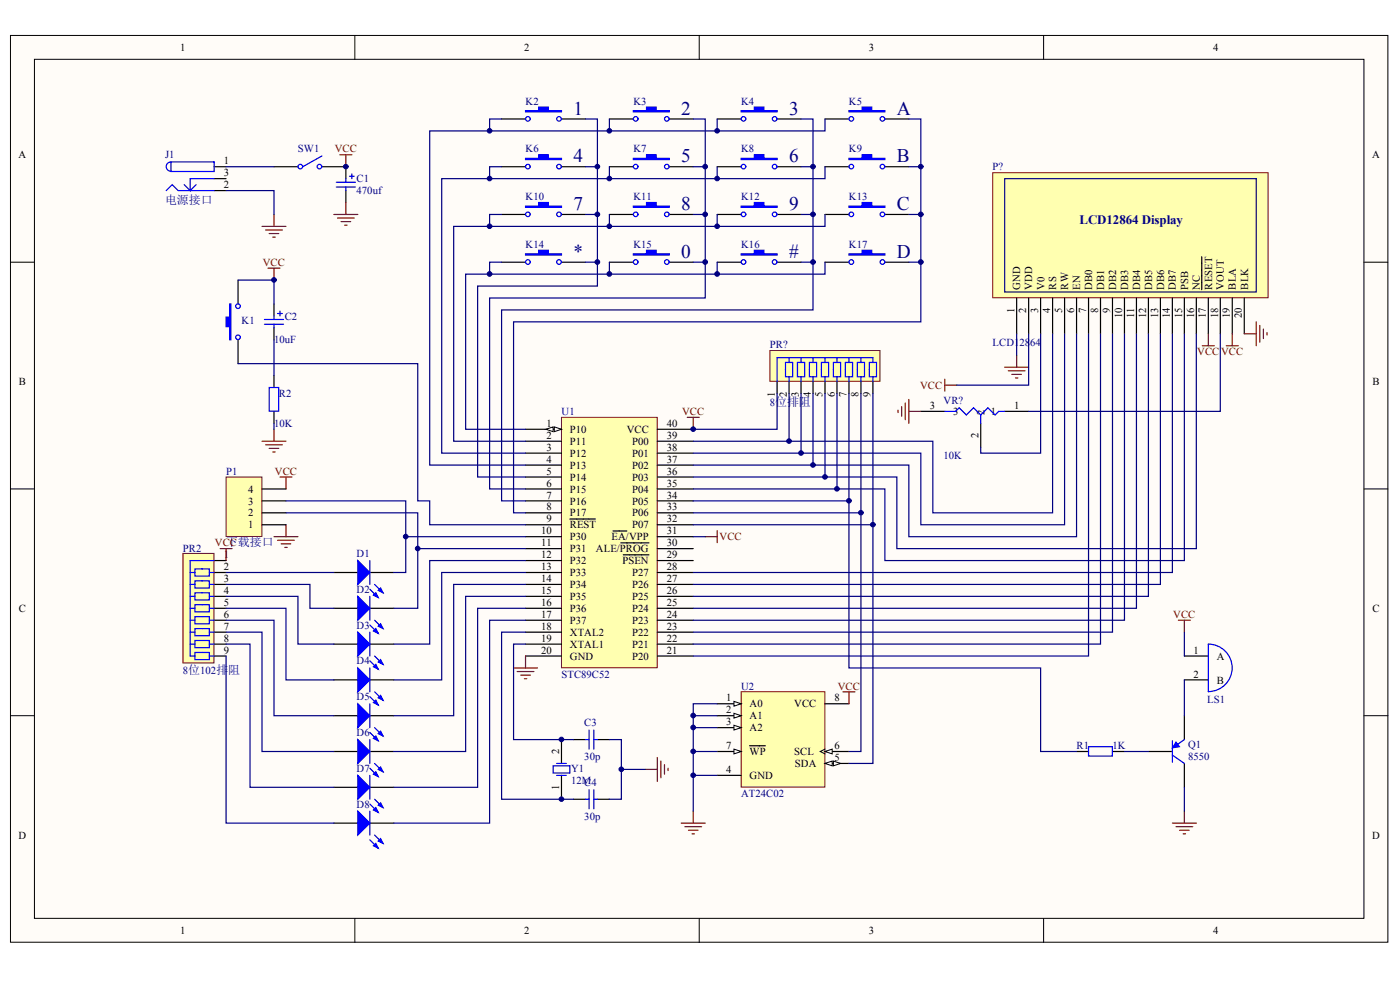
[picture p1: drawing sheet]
<svg xmlns="http://www.w3.org/2000/svg" width="288mm" height="202mm" viewBox="0 0 288 202" stroke-linecap="round" stroke-linejoin="round" font-family="sans-serif">
<g fill="#fffcf8" stroke="#000" stroke-width=".21">
<path d="M2.2 7.3h283.2v186.3h-283.2z"/>
<path d="M7.1 12.2h273.3v176.5h-273.3z"/>
</g>
<path d="M73 7.3v4.9M143.8 7.3v4.9M214.6 7.3v4.9M2.2 53.9h4.9M280.5 53.9h4.9M2.2 100.4h4.9M280.5 100.4h4.9M2.2 147h4.9M280.5 147h4.9M73 188.7v4.9M143.8 188.7v4.9M214.6 188.7v4.9" fill="none" stroke="#000" stroke-width=".21"/>
<path d="M115.5 85.7h19.6v51.5h-19.6z" fill="#ffffb0" stroke="#800000" stroke-width=".21"/>
<path d="M108.1 88.2h7.4" fill="none" stroke="#000" stroke-width=".25"/>
<g fill="#fffcf8" stroke="#000" stroke-width=".21">
<path d="M114 87.7l1.5 .5-1.5 .5z"/>
<path d="M112.2 88.2l1.5-.5v1z"/>
</g>
<g fill="none" stroke="#000" stroke-width=".25">
<path d="M44 34.3h2.5M44 39.2h2.5M44 36.7h2.5M56.3 34.3h5M66.2 34.3h4.9M48.9 57.5v4.9M48.9 69.8v4.9M56.3 62.4v2.5M56.3 67.3v2.5M56.3 77.2v2.4M56.3 84.5v2.5M108.1 90.6h7.4"/>
<path d="M108.1 93.1h7.4M108.1 95.5h7.4M108.1 98h7.4M135.2 90.6h7.3M135.2 93.1h7.3M135.2 95.5h7.3M135.2 98h7.3M135.2 88.2h7.3M108.1 100.4h7.4M108.1 102.9h7.4M108.1 105.3h7.4M108.1 107.8h7.4"/>
<path d="M108.1 110.3h7.4M108.1 112.7h7.4M108.1 115.2h7.4M108.1 117.6h7.4M117.2 106.6h5.2M126 109.1h2.9M127.6 111.5h5.8M128.2 114h5.2M135.2 100.4h7.3M135.2 102.9h7.3M135.2 105.3h7.3M135.2 107.8h7.3"/>
<path d="M135.2 110.3h7.3M135.2 112.7h7.3M135.2 115.2h7.3M135.2 117.6h7.3M108.1 120.1h7.4M108.1 122.5h7.4M108.1 125h7.4M108.1 127.4h7.4M108.1 129.9h7.4M108.1 132.3h7.4M108.1 134.8h7.4M135.2 120.1h7.3"/>
<path d="M135.2 122.5h7.3M135.2 125h7.3M135.2 127.4h7.3M135.2 129.9h7.3M135.2 132.3h7.3M135.2 134.8h7.3M115.5 151.9v4.9M115.5 159.3v4.9M117.9 151.9h2.5M122.8 151.9h2.5M117.9 164.2h2.5M122.8 164.2h2.5"/>
</g>
<g fill="none" stroke="#800000" stroke-width=".25">
<path d="M69.9 31.8h2.4M71.1 31.8v2.5M53.9 46.5h4.9M54.6 47.2h3.5M55.1 55.1h2.5M55.4 48h1.9M56.1 48.7h.5M56.3 44.1v2.4M56.3 55.1v2.4M53.9 90.6h4.9M54.6 91.4h3.5M55.4 92.1h1.9"/>
<path d="M56.1 92.8h.5M56.3 88.2v2.4M57.6 98h2.4M58.8 98v2.4M56.3 110.3h5M57.1 111h3.4M57.8 111.7h2M58.6 112.5h.4M58.8 107.8v2.5M145 110.3h2.5M147.5 109v2.5M105.6 137.2h4.9"/>
<path d="M106.3 138h3.5M107.1 138.7h1.9M107.8 139.4h.5M108.1 134.8v2.4M132.7 158.1h2.5M135.2 155.6v4.9M135.9 156.3v3.5M136.6 157.1v1.9M137.4 157.8v.5"/>
</g>
<path d="M47.2 62.4h.3v7.4h-.3v-2.7h-.7v-2h.7z" fill-rule="evenodd" fill="#00f" stroke="#00f" stroke-width=".25"/>
<g fill="none" stroke="#00f" stroke-width=".25">
<path d="M34.2 39.2l1.2-1.3 1.2 1.3h7.4M35.2 33.3h8.8v1.9h-8.8zM35.2 33.3a.96 .96 0 0 0-1 .9 .96 .96 0 0 0 1 1M40.3 37.9l-1.2 1.3M44 36.7h-4.9v2.5l-1.2-1.3M66.2 32l-4 2.3M54.4 65.6h3.9M54.4 66.6h3.9M55.4 79.6h1.9v4.9h-1.9zM56.3 64.9v.7M56.3 66.6v.7M57.1 64.4h1"/>
<path d="M57.6 63.9v1M113.7 157.3h3.5v1.5h-3.5zM114.5 156.8h1.9M114.5 159.3h1.9M120.4 151.9h.7M121.1 150v3.9M122.1 150v3.9M122.1 151.9h.7M120.4 164.2h.7M121.1 162.2v3.9M122.1 162.2v3.9M122.1 164.2h.7"/>
<circle cx="61.8" cy="34.2" r=".47"/>
<circle cx="65.7" cy="34.2" r=".47"/>
<circle cx="48.9" cy="62.9" r=".48"/>
<circle cx="48.9" cy="69.3" r=".47"/>
</g>
<path d="M46.5 98h7.4v12.2h-7.4z" fill="#ffffb0" stroke="#800000" stroke-width=".21"/>
<g fill="none" stroke="#000" stroke-width=".25">
<path d="M71.1 34.3v2.4M71.1 39.2v2.4M103.1 34.3h5M103.1 24.4h5M115.5 34.3h4.9M115.5 24.4h4.9M125.3 34.3h4.9M125.3 24.4h4.9M137.6 34.3h4.9M137.6 24.4h4.9M147.5 34.3h4.9M147.5 24.4h4.9"/>
<path d="M159.8 34.3h4.9M159.8 24.4h4.9M169.6 34.3h5M169.6 24.4h5M182 34.3h4.9M182 24.4h4.9M103.1 53.9h5M103.1 44.1h5M115.5 53.9h4.9M115.5 44.1h4.9M125.3 53.9h4.9M125.3 44.1h4.9"/>
<path d="M137.6 53.9h4.9M137.6 44.1h4.9M147.5 53.9h4.9M147.5 44.1h4.9M159.8 53.9h4.9M159.8 44.1h4.9M169.6 53.9h5M169.6 44.1h5M182 53.9h4.9M182 44.1h4.9M53.9 107.8h4.9M53.9 105.3h4.9"/>
<path d="M53.9 102.9h4.9M53.9 100.4h4.9M68.7 117.6h4.9M76 117.6h5M68.7 139.7h4.9M68.7 125h4.9M68.7 132.3h4.9M76 139.7h5M76 125h5M76 132.3h5M243.5 134.8h5M243.5 139.7h5"/>
<path d="M68.7 154.4h4.9M68.7 147h4.9M76 154.4h5M76 147h5M221.4 154.4h2.4M228.7 154.4h2.5M236.1 154.4h5M243.5 147v4.9M243.5 156.8v4.9M68.7 161.7h4.9M68.7 169.1h4.9M76 161.7h5"/>
<path d="M76 169.1h5"/>
</g>
<g fill="none" stroke="#00f" stroke-width=".25">
<path d="M69.1 37.4h4M69.1 38.4h4M71.1 36.7v.7M71.1 38.4v.8M71.9 36.2h.9M72.3 35.7v1M76 115.2v4.9M76 121l1.8 1.8M76 122.5v4.9M76 129.9v4.9M76 137.2v4.9M76 128.4l1.8 1.7"/>
<path d="M76 135.7l1.8 1.8M77 120.1l1.8 1.7M77 127.4l1.8 1.7M77 134.8l1.8 1.7M76 144.6v4.9M76 151.9v4.9M76 159.3v4.9M76 143.1l1.8 1.7M76 150.5l1.8 1.7M76 157.8l1.8 1.7M77 142.1l1.8 1.7M77 149.5l1.8 1.7"/>
<path d="M77 156.8l1.8 1.7M223.8 153.4h4.9v1.9h-4.9zM241.1 152.2v4.4M241.1 155.1l2.4 1.7M243.5 151.9l-1.7 1.3M248.5 142.1a4.9 4.9 0 0 0 4.9-4.9 4.9 4.9 0 0 0-4.9-4.9v9.8M76 166.6v4.9M76 165.2l1.8 1.7M76 172.5l1.8 1.7M77 164.2l1.8 1.7M77 171.5l1.8 1.8"/>
<circle cx="108.5" cy="24.4" r=".47"/>
<circle cx="108.5" cy="34.2" r=".47"/>
<circle cx="115" cy="34.2" r=".47"/>
<circle cx="115" cy="24.4" r=".47"/>
<circle cx="130.7" cy="34.2" r=".47"/>
<circle cx="130.7" cy="24.4" r=".47"/>
<circle cx="137.1" cy="24.4" r=".47"/>
<circle cx="137.1" cy="34.2" r=".47"/>
<circle cx="152.9" cy="34.2" r=".47"/>
<circle cx="152.9" cy="24.4" r=".47"/>
<circle cx="159.3" cy="34.2" r=".47"/>
<circle cx="159.3" cy="24.4" r=".47"/>
<circle cx="175" cy="24.4" r=".47"/>
<circle cx="175" cy="34.2" r=".47"/>
<circle cx="181.5" cy="24.4" r=".47"/>
<circle cx="181.5" cy="34.2" r=".47"/>
<circle cx="108.5" cy="53.8" r=".48"/>
<circle cx="108.5" cy="44" r=".47"/>
<circle cx="114.9" cy="53.8" r=".48"/>
<circle cx="115" cy="44" r=".47"/>
<circle cx="130.7" cy="53.8" r=".48"/>
<circle cx="130.7" cy="44" r=".47"/>
<circle cx="137.1" cy="53.8" r=".48"/>
<circle cx="137.1" cy="44" r=".47"/>
<circle cx="152.9" cy="53.8" r=".48"/>
<circle cx="152.9" cy="44" r=".47"/>
<circle cx="159.3" cy="53.8" r=".48"/>
<circle cx="159.3" cy="44" r=".47"/>
<circle cx="175" cy="53.8" r=".48"/>
<circle cx="175" cy="44" r=".47"/>
<circle cx="181.4" cy="53.8" r=".48"/>
<circle cx="181.5" cy="44" r=".47"/>
</g>
<g fill="none" stroke="#800000" stroke-width=".25">
<path d="M68.7 44.1h4.9M69.4 44.8h3.4M70.1 45.5h2M70.9 46.3h.5M71.1 41.6v2.5M194.3 77.9v2.4M194.3 79.1h2.4M206.6 75.4h4.9M207.3 76.2h3.5M208.1 76.9h1.9M208.8 77.6h.5M209 73v2.4"/>
<path d="M141.3 85.7h2.5M142.5 85.7v2.5M242.3 127.4h2.5M243.5 127.4v2.5M241.1 169.1h4.9M241.8 169.8h3.5M242.5 170.6h2M243.3 171.3h.5M243.5 166.6v2.5"/>
</g>
<path d="M241.8 152.4l.7 1-1.4 .2z" fill="#00f" stroke="#00f" stroke-width=".21"/>
<g fill="#00f" stroke="#00f" stroke-width=".25">
<path d="M73.6 115.2l2.4 2.4-2.4 2.5z"/>
<path d="M77.8 121.3l.5-.5 .5 1z"/>
<path d="M76.8 122.3l.5-.5 .5 1z"/>
<path d="M73.6 122.5l2.4 2.5-2.4 2.4z"/>
<path d="M77.8 128.6l.5-.5 .5 1z"/>
<path d="M76.8 129.6l.5-.5 .5 1z"/>
<path d="M73.6 129.9l2.4 2.4-2.4 2.5z"/>
<path d="M77.8 136l.5-.5 .5 1z"/>
<path d="M76.8 137l.5-.5 .5 1z"/>
<path d="M73.6 137.2l2.4 2.5-2.4 2.4z"/>
<path d="M77.8 143.3l.5-.4 .5 .9z"/>
<path d="M76.8 144.3l.5-.5 .5 1z"/>
<path d="M73.6 144.6l2.4 2.4-2.4 2.5z"/>
<path d="M77.8 150.7l.5-.5 .5 1z"/>
<path d="M76.8 151.7l.5-.5 .5 1z"/>
<path d="M73.6 151.9l2.4 2.5-2.4 2.4z"/>
<path d="M77.8 158.1l.5-.5 .5 .9z"/>
<path d="M76.8 159l.5-.5 .5 1z"/>
<path d="M73.6 159.3l2.4 2.4-2.4 2.5z"/>
<path d="M77.8 165.4l.5-.5 .5 1z"/>
<path d="M76.8 166.4l.5-.5 .5 1z"/>
<path d="M73.6 166.6l2.4 2.5-2.4 2.4z"/>
<path d="M77.8 172.8l.5-.5 .5 1z"/>
<path d="M76.8 173.8l.5-.5 .5 .9z"/>
<path d="M108.1 52.1h2.7v-.7h1.9v.7h2.8v.3h-7.4z" fill-rule="evenodd"/>
<path d="M108.1 42.3h2.7v-.7h1.9v.7h2.8v.3h-7.4z" fill-rule="evenodd"/>
<path d="M108.1 32.5h2.7v-.7h1.9v.7h2.8v.3h-7.4z" fill-rule="evenodd"/>
<path d="M108.1 22.7h2.7v-.7h1.9v.7h2.8v.3h-7.4z" fill-rule="evenodd"/>
<path d="M130.2 52.1h2.7v-.7h2v.7h2.7v.3h-7.4z" fill-rule="evenodd"/>
<path d="M130.2 42.3h2.7v-.7h2v.7h2.7v.3h-7.4z" fill-rule="evenodd"/>
<path d="M130.2 32.5h2.7v-.7h2v.7h2.7v.3h-7.4z" fill-rule="evenodd"/>
<path d="M130.2 22.7h2.7v-.7h2v.7h2.7v.3h-7.4z" fill-rule="evenodd"/>
<path d="M152.4 52.1h2.7v-.7h2v.7h2.7v.3h-7.4z" fill-rule="evenodd"/>
<path d="M152.4 42.3h2.7v-.7h2v.7h2.7v.3h-7.4z" fill-rule="evenodd"/>
<path d="M152.4 32.5h2.7v-.7h2v.7h2.7v.3h-7.4z" fill-rule="evenodd"/>
<path d="M152.4 22.7h2.7v-.7h2v.7h2.7v.3h-7.4z" fill-rule="evenodd"/>
<path d="M174.6 52.1h2.7v-.7h1.9v.7h2.8v.3h-7.4z" fill-rule="evenodd"/>
<path d="M174.6 42.3h2.7v-.7h1.9v.7h2.8v.3h-7.4z" fill-rule="evenodd"/>
<path d="M174.6 32.5h2.7v-.7h1.9v.7h2.8v.3h-7.4z" fill-rule="evenodd"/>
<path d="M174.6 22.7h2.7v-.7h1.9v.7h2.8v.3h-7.4z" fill-rule="evenodd"/>
</g>
<path d="M152.4 142.1h17.2v19.6h-17.2z" fill="#ffffb0" stroke="#800000" stroke-width=".21"/>
<path d="M147.5 144.6h4.9" fill="none" stroke="#000" stroke-width=".25"/>
<path d="M150.9 144.1l1.5 .5-1.5 .5z" fill="#fffcf8" stroke="#000" stroke-width=".21"/>
<path d="M147.5 147h4.9" fill="none" stroke="#000" stroke-width=".25"/>
<path d="M150.9 146.5l1.5 .5-1.5 .5z" fill="#fffcf8" stroke="#000" stroke-width=".21"/>
<path d="M147.5 149.5h4.9" fill="none" stroke="#000" stroke-width=".25"/>
<path d="M150.9 149l1.5 .5-1.5 .5z" fill="#fffcf8" stroke="#000" stroke-width=".21"/>
<path d="M147.5 159.3h4.9M169.6 156.8h5" fill="none" stroke="#000" stroke-width=".25"/>
<g fill="#fffcf8" stroke="#000" stroke-width=".21">
<path d="M169.6 156.8l1.5-.5v1z"/>
<path d="M171.4 156.3l1.4 .5-1.4 .5z"/>
</g>
<path d="M169.6 154.4h5" fill="none" stroke="#000" stroke-width=".25"/>
<path d="M169.6 153.9l-.9 .5 .9 .5" fill="none" stroke="#000" stroke-width=".21"/>
<path d="M169.6 154.4l1.5-.5v1z" fill="#fffcf8" stroke="#000" stroke-width=".21"/>
<path d="M147.5 154.4h4.9" fill="none" stroke="#000" stroke-width=".25"/>
<path d="M150.9 153.9l1.5 .5-1.5 .5z" fill="#fffcf8" stroke="#000" stroke-width=".21"/>
<path d="M44 115.2h2.5M44 117.6h2.5M44 120.1h2.5M44 122.5h2.5M44 125h2.5M44 127.4h2.5M44 129.9h2.5M44 132.3h2.5M44 134.8h2.5M154.1 153.2h3.3M169.6 144.6h5" fill="none" stroke="#000" stroke-width=".25"/>
<path d="M173.3 142.1h2.5M174.6 142.1v2.5M140.1 169.1h4.9M140.8 169.8h3.5M141.6 170.6h1.9M142.3 171.3h.5M142.5 166.6v2.5" fill="none" stroke="#800000" stroke-width=".25"/>
<path d="M37.6 113.7h6.4v22.5h-6.4z" fill="#ffffb0" stroke="#800000" stroke-width=".21"/>
<g fill="none" stroke="#00f" stroke-width=".25">
<path d="M39.1 117.6h1M40.1 116.9h2.9v1.4h-2.9zM40.1 119.3h2.9v1.5h-2.9zM43 117.6h1M44 115.2h-4.9v19.6h1M39.1 120.1h1M39.1 122.5h1M39.1 125h1M39.1 127.4h1M39.1 129.9h1M39.1 132.3h1M40.1 121.8h2.9v1.4h-2.9z"/>
<path d="M40.1 124.2h2.9v1.5h-2.9zM40.1 126.7h2.9v1.4h-2.9zM40.1 129.1h2.9v1.5h-2.9zM40.1 131.6h2.9v1.5h-2.9zM40.1 134h2.9v1.5h-2.9zM43 120.1h1M43 122.5h1M43 125h1M43 127.4h1M43 129.9h1M43 132.3h1M43 134.8h1"/>
</g>
<path d="M45.3 112.7h2.4M46.5 112.7v2.5" fill="none" stroke="#800000" stroke-width=".25"/>
<path d="M159.8 78.4v2.4M162.2 78.4v2.4M164.7 78.4v2.4M167.2 78.4v2.4M169.6 78.4v2.4M172.1 78.4v2.4M174.6 78.4v2.4M177 78.4v2.4M179.5 78.4v2.4" fill="none" stroke="#000" stroke-width=".25"/>
<path d="M158.3 72h22.6v6.3h-22.6z" fill="#ffffb0" stroke="#800000" stroke-width=".21"/>
<g fill="none" stroke="#00f" stroke-width=".25">
<path d="M161.5 74.5h1.5v2.9h-1.5zM162.2 73.5v1M162.2 77.4v1M164 74.5h1.4v2.9h-1.4zM164.7 73.5v1M164.7 77.4v1M166.4 74.5h1.5v2.9h-1.5zM167.2 73.5v1M167.2 77.4v1M168.9 74.5h1.5v2.9h-1.5zM169.6 73.5v1M169.6 77.4v1"/>
<path d="M171.4 74.5h1.4v2.9h-1.4zM172.1 73.5v1M172.1 77.4v1M173.8 74.5h1.5v2.9h-1.5zM174.6 73.5v1M174.6 77.4v1M176.3 74.5h1.5v2.9h-1.5zM177 73.5v1M177 77.4v1M178.7 74.5h1.5v2.9h-1.5zM179.5 74.5v-1h-19.7v4.9M179.5 77.4v1"/>
<path d="M194.3 84.5h2.2l.7-.7 1.5 1.4 1.5-1.4 1.5 1.4M201.7 85.2v1.8M206.6 84.5h-1.2l-.8 .7-1.5-1.4-1.4 1.4"/>
</g>
<path d="M189.3 84.5h5M201.7 87v4.9M206.6 84.5h4.9" fill="none" stroke="#000" stroke-width=".25"/>
<path d="M184.7 84.3v.5M185.4 83.5v2M186.1 82.8v3.4M186.9 82.1v4.9M186.9 84.5h2.4" fill="none" stroke="#800000" stroke-width=".25"/>
<path d="M204.1 35.5h56.6v25.7h-56.6z" fill="#ffffb0" stroke="#800000" stroke-width=".21"/>
<path d="M206.6 36.7h51.7v23.3h-51.7z" fill="none" stroke="#11037f" stroke-width=".25"/>
<g fill="none" stroke="#000" stroke-width=".25">
<path d="M247.1 52.8v6.7M209 61.2v7.4M211.5 61.2v7.4M214 61.2v7.4M216.4 61.2v7.4M218.9 61.2v7.4M221.4 61.2v7.4M223.8 61.2v7.4M226.3 61.2v7.4M228.7 61.2v7.4M231.2 61.2v7.4M233.7 61.2v7.4"/>
<path d="M236.1 61.2v7.4M238.6 61.2v7.4M241.1 61.2v7.4M243.5 61.2v7.4M246 61.2v7.4M248.5 61.2v7.4M250.9 61.2v7.4M253.4 61.2v7.4M255.8 61.2v7.4"/>
</g>
<path d="M247.2 71h2.5M248.5 68.6v2.4M252.1 71h2.5M253.4 68.6v2.4M255.8 68.6h2.5M258.3 66.1v4.9M259 66.9v3.4M259.8 67.6v2M260.5 68.3v.5" fill="none" stroke="#800000" stroke-width=".25"/>
<g fill="none" stroke="#000080" stroke-width=".25">
<path d="M46.5 39.2h9.8v4.9M46.5 34.3h9.8M103.1 24.4h-2.4v2.5M103.1 34.3h-2.4v2.4M120.4 24.4h2.4v34.4h-24.6v39.2h9.9M120.4 34.3h2.4M125.3 24.4v2.5M125.3 34.3v2.4M142.5 24.4h2.5v36.8h-44.3v39.2h7.4M142.5 34.3h2.5M147.5 24.4v2.5M147.5 34.3v2.4"/>
<path d="M164.7 24.4h2.5v39.3h-64.1v39.2h5M164.7 34.3h2.5M169.6 34.3v2.4h-78.8v56.4h17.3M169.6 24.4v2.5h-81.2v68.6h19.7M186.9 24.4h2.4v41.7h-83.7v39.2h2.5M186.9 34.3h2.4M48.9 57.5h7.4v4.9M103.1 44.1h-2.4v2.4M103.1 53.9h-2.4v2.4M120.4 53.9h2.4M120.4 44.1h2.4M125.3 44.1v2.4"/>
<path d="M125.3 53.9v2.4M142.5 53.9h2.5M142.5 44.1h2.5M147.5 44.1v2.4M147.5 53.9v2.4M164.7 53.9h2.5M164.7 44.1h2.5M169.6 53.9v2.4h-73.9v31.9h12.4M169.6 44.1v2.4h-76.3v44.1h14.8M186.9 53.9h2.4M186.9 44.1h2.4M48.9 74.7h37v28.2h2.5v4.9h19.7"/>
<path d="M56.3 69.8v7.4M209 68.6v4.4M211.5 68.6v10.5h-14.8M214 68.6v24.5h-12.3v-1.2M216.4 68.6v36.7h-24.6v-14.7h-49.3M218.9 68.6v39.2h-29.6v-14.7h-46.8M221.4 68.6v41.7h-34.5v-14.8h-44.4M223.8 68.6v66.2h-81.3M226.3 68.6v63.7h-83.8M228.7 68.6v61.3h-86.2M231.2 68.6v58.8h-88.7M233.7 68.6v56.4h-91.2"/>
<path d="M236.1 68.6v53.9h-93.6M238.6 68.6v51.5h-96.1M241.1 68.6v49h-98.6M243.5 68.6v46.6h-61.5v-14.8h-39.5M246 68.6v44.1h-61.6v-14.7h-41.9M250.9 68.6v15.9h-39.4M56.3 87v1.2M159.8 80.8v7.4h-17.3M162.2 80.8v9.8M164.7 80.8v12.3M167.2 80.8v14.7M169.6 80.8v17.2"/>
<path d="M172.1 80.8v19.6M174.6 80.8v56.4h39.4v17.2h7.4M177 80.8v73.6h-2.4M179.5 80.8v76h-4.9M46.5 117.6h22.2M58.8 102.9h24.6v14.7h-2.4M58.8 105.3h27.1v19.7h-4.9M83.4 110.3h24.7M85.9 112.7h22.2M108.1 115.2h-19.7v17.1h-7.4M108.1 117.6h-17.3v22.1h-9.8M142.5 110.3h2.5"/>
<path d="M142.5 107.8h37M142.5 102.9h32.1M142.5 105.3h34.5M46.5 120.1h17.2v4.9h5M46.5 122.5h14.8v9.8h7.4M46.5 125h12.3v14.7h9.9M46.5 127.4h9.8v19.6h12.4M46.5 129.9h7.4v24.5h14.8M46.5 132.3h4.9v29.4h17.3M46.5 134.8v34.3h22.2M108.1 120.1h-14.8v26.9h-12.3M108.1 122.5h-12.4v31.9h-14.7"/>
<path d="M108.1 125h-9.9v36.7h-17.2M108.1 127.4h-7.4v41.7h-19.7M108.1 132.3h-2.5v19.6h12.3M108.1 129.9h-5v34.3h14.8M243.5 129.9v4.9M243.5 139.7v7.3M125.3 151.9h2.5v12.3h-2.5M127.8 158.1h4.9M142.5 154.4h5M142.5 147h5M142.5 149.5h5M142.5 159.3h5"/>
<path d="M147.5 144.6h-5v22M231.2 154.4h4.9M243.5 161.7v4.9"/>
</g>
<g fill="#000080" stroke="#000080" stroke-width=".21">
<circle cx="56.3" cy="57.5" r=".48"/>
<circle cx="71.1" cy="34.2" r=".47"/>
<circle cx="83.4" cy="110.2" r=".47"/>
<circle cx="85.9" cy="112.7" r=".47"/>
<circle cx="100.7" cy="56.3" r=".48"/>
<circle cx="100.7" cy="46.5" r=".47"/>
<circle cx="100.7" cy="36.7" r=".47"/>
<circle cx="100.7" cy="26.9" r=".47"/>
<circle cx="115.4" cy="164.2" r=".47"/>
<circle cx="115.4" cy="151.9" r=".47"/>
<circle cx="122.8" cy="53.8" r=".48"/>
<circle cx="122.8" cy="44" r=".47"/>
<circle cx="122.8" cy="34.2" r=".47"/>
<circle cx="125.3" cy="56.3" r=".48"/>
<circle cx="125.3" cy="46.5" r=".47"/>
<circle cx="125.3" cy="36.7" r=".47"/>
<circle cx="125.3" cy="26.9" r=".47"/>
<circle cx="127.8" cy="158" r=".47"/>
<circle cx="142.5" cy="159.3" r=".47"/>
<circle cx="142.5" cy="154.4" r=".47"/>
<circle cx="142.5" cy="149.4" r=".48"/>
<circle cx="142.5" cy="147" r=".48"/>
<circle cx="142.5" cy="88.2" r=".47"/>
<circle cx="145" cy="53.8" r=".48"/>
<circle cx="145" cy="44" r=".47"/>
<circle cx="145" cy="34.2" r=".47"/>
<circle cx="147.5" cy="56.3" r=".48"/>
<circle cx="147.5" cy="46.5" r=".47"/>
<circle cx="147.5" cy="36.7" r=".47"/>
<circle cx="147.5" cy="26.9" r=".47"/>
<circle cx="162.2" cy="90.6" r=".47"/>
<circle cx="164.7" cy="93.1" r=".47"/>
<circle cx="167.2" cy="95.5" r=".47"/>
<circle cx="167.2" cy="53.8" r=".48"/>
<circle cx="167.2" cy="44" r=".47"/>
<circle cx="167.2" cy="34.2" r=".47"/>
<circle cx="169.6" cy="98" r=".47"/>
<circle cx="172.1" cy="100.4" r=".47"/>
<circle cx="174.6" cy="102.9" r=".47"/>
<circle cx="177" cy="105.3" r=".47"/>
<circle cx="179.5" cy="107.8" r=".47"/>
<circle cx="189.3" cy="53.8" r=".48"/>
<circle cx="189.3" cy="44" r=".47"/>
<circle cx="189.3" cy="34.2" r=".47"/>
</g>
<g font-size="4" fill="#000080">
<text x="117.9" y="23.6">1</text>
<text x="140.1" y="23.6">2</text>
<text x="162.3" y="23.6">3</text>
<text x="184.4" y="23.6">A</text>
<text x="117.9" y="33.4">4</text>
<text x="140.1" y="33.4">5</text>
<text x="162.3" y="33.4">6</text>
<text x="184.4" y="33.4">B</text>
<text x="117.9" y="43.2">7</text>
<text x="140.1" y="43.2">8</text>
<text x="162.3" y="43.2">9</text>
<text x="184.4" y="43.2">C</text>
<text x="117.9" y="53">*</text>
<text x="140.1" y="53">0</text>
<text x="162.3" y="53">#</text>
<text x="184.4" y="53">D</text>
</g>
<text font-size="2.7" fill="#000080" x="222" y="45.9">LCD12864 Display</text>
<g font-size="2.4" fill="#000080">
<text x="33.9" y="41.9">电源接口</text>
<text x="46.5" y="112.2">下载接口</text>
</g>
<g font-size="2.2">
<text x="37" y="10.5">1</text>
<text x="107.8" y="10.5">2</text>
<text x="178.6" y="10.5">3</text>
<text x="249.4" y="10.5">4</text>
<text x="3.8" y="32.5">A</text>
<text x="46" y="33.8">1</text>
<text x="282.2" y="32.5">A</text>
<text x="46" y="38.7">2</text>
<text x="46" y="36.2">3</text>
<text x="209.8" y="59.5" transform="rotate(-90 209.8 59.5)">GND</text>
<text x="212.2" y="59.5" transform="rotate(-90 212.2 59.5)">VDD</text>
<text x="214.7" y="59.5" transform="rotate(-90 214.7 59.5)">V0</text>
<text x="217.2" y="59.5" transform="rotate(-90 217.2 59.5)">RS</text>
<text x="219.6" y="59.5" transform="rotate(-90 219.6 59.5)">RW</text>
<text x="222.1" y="59.5" transform="rotate(-90 222.1 59.5)">EN</text>
<text x="224.6" y="59.5" transform="rotate(-90 224.6 59.5)">DB0</text>
<text x="227" y="59.5" transform="rotate(-90 227 59.5)">DB1</text>
<text x="229.5" y="59.5" transform="rotate(-90 229.5 59.5)">DB2</text>
<text x="232" y="59.5" transform="rotate(-90 232 59.5)">DB3</text>
<text x="234.4" y="59.5" transform="rotate(-90 234.4 59.5)">DB4</text>
<text x="236.9" y="59.5" transform="rotate(-90 236.9 59.5)">DB5</text>
<text x="239.3" y="59.5" transform="rotate(-90 239.3 59.5)">DB6</text>
<text x="241.8" y="59.5" transform="rotate(-90 241.8 59.5)">DB7</text>
<text x="244.3" y="59.5" transform="rotate(-90 244.3 59.5)">PSB</text>
<text x="246.7" y="59.5" transform="rotate(-90 246.7 59.5)">NC</text>
<text x="249.2" y="59.5" transform="rotate(-90 249.2 59.5)">RESET</text>
<text x="251.7" y="59.5" transform="rotate(-90 251.7 59.5)">VOUT</text>
<text x="254.1" y="59.5" transform="rotate(-90 254.1 59.5)">BLA</text>
<text x="256.6" y="59.5" transform="rotate(-90 256.6 59.5)">BLK</text>
<text x="208.6" y="64.3" transform="rotate(-90 208.6 64.3)">1</text>
<text x="211" y="64.3" transform="rotate(-90 211 64.3)">2</text>
<text x="213.5" y="64.3" transform="rotate(-90 213.5 64.3)">3</text>
<text x="216" y="64.3" transform="rotate(-90 216 64.3)">4</text>
<text x="218.4" y="64.3" transform="rotate(-90 218.4 64.3)">5</text>
<text x="220.9" y="64.3" transform="rotate(-90 220.9 64.3)">6</text>
<text x="223.3" y="64.3" transform="rotate(-90 223.3 64.3)">7</text>
<text x="225.8" y="64.3" transform="rotate(-90 225.8 64.3)">8</text>
<text x="228.3" y="64.3" transform="rotate(-90 228.3 64.3)">9</text>
<text x="230.7" y="65.4" transform="rotate(-90 230.7 65.4)">10</text>
<text x="233.2" y="65.4" transform="rotate(-90 233.2 65.4)">11</text>
<text x="235.7" y="65.4" transform="rotate(-90 235.7 65.4)">12</text>
<text x="238.1" y="65.4" transform="rotate(-90 238.1 65.4)">13</text>
<text x="240.6" y="65.4" transform="rotate(-90 240.6 65.4)">14</text>
<text x="243.1" y="65.4" transform="rotate(-90 243.1 65.4)">15</text>
<text x="245.5" y="65.4" transform="rotate(-90 245.5 65.4)">16</text>
<text x="248" y="65.4" transform="rotate(-90 248 65.4)">17</text>
<text x="250.4" y="65.4" transform="rotate(-90 250.4 65.4)">18</text>
<text x="252.9" y="65.4" transform="rotate(-90 252.9 65.4)">19</text>
<text x="255.3" y="65.4" transform="rotate(-90 255.3 65.4)">20</text>
<text x="3.9" y="79.1">B</text>
<text x="159.3" y="81.5" transform="rotate(-90 159.3 81.5)">1</text>
<text x="161.8" y="81.5" transform="rotate(-90 161.8 81.5)">2</text>
<text x="164.3" y="81.5" transform="rotate(-90 164.3 81.5)">3</text>
<text x="166.7" y="81.5" transform="rotate(-90 166.7 81.5)">4</text>
<text x="169.1" y="81.5" transform="rotate(-90 169.1 81.5)">5</text>
<text x="171.6" y="81.5" transform="rotate(-90 171.6 81.5)">6</text>
<text x="174.1" y="81.5" transform="rotate(-90 174.1 81.5)">7</text>
<text x="176.5" y="81.5" transform="rotate(-90 176.5 81.5)">8</text>
<text x="179" y="81.5" transform="rotate(-90 179 81.5)">9</text>
<text x="282.2" y="79.1">B</text>
<text x="112.4" y="87.7">1</text>
<text x="117.2" y="88.9">P10</text>
<text x="128.9" y="88.9">VCC</text>
<text x="137.1" y="87.7">40</text>
<text x="191.2" y="84">3</text>
<text x="196" y="85.3">3</text>
<text x="202.4" y="85.3" transform="rotate(-90 202.4 85.3)">2</text>
<text x="203.8" y="85.3">1</text>
<text x="208.5" y="84">1</text>
<text x="112.4" y="90.1">2</text>
<text x="112.4" y="92.6">3</text>
<text x="112.4" y="95.1">4</text>
<text x="117.2" y="91.4">P11</text>
<text x="117.2" y="93.9">P12</text>
<text x="130" y="93.9">P01</text>
<text x="130" y="91.4">P00</text>
<text x="137.1" y="95.1">37</text>
<text x="137.1" y="92.6">38</text>
<text x="137.1" y="90.1">39</text>
<text x="201.2" y="90" transform="rotate(-90 201.2 90)">2</text>
<text x="51" y="101.2">4</text>
<text x="112.4" y="97.5">5</text>
<text x="112.4" y="100">6</text>
<text x="117.2" y="96.3">P13</text>
<text x="117.2" y="98.8">P14</text>
<text x="117.2" y="101.2">P15</text>
<text x="130" y="101.2">P04</text>
<text x="130" y="98.8">P03</text>
<text x="130" y="96.3">P02</text>
<text x="137.1" y="100">35</text>
<text x="137.1" y="97.5">36</text>
<text x="51" y="106.1">2</text>
<text x="51" y="103.6">3</text>
<text x="112.4" y="102.4">7</text>
<text x="112.4" y="104.9">8</text>
<text x="112.4" y="107.3">9</text>
<text x="117.2" y="103.6">P16</text>
<text x="117.2" y="106.1">P17</text>
<text x="130" y="106.1">P06</text>
<text x="130" y="103.6">P05</text>
<text x="137.1" y="107.3">32</text>
<text x="137.1" y="104.9">33</text>
<text x="137.1" y="102.4">34</text>
<text x="51" y="108.5">1</text>
<text x="111.3" y="109.8">10</text>
<text x="111.3" y="112.2">11</text>
<text x="117.2" y="108.5">REST</text>
<text x="117.2" y="111">P30</text>
<text x="117.2" y="113.5">P31</text>
<text x="122.5" y="113.5">ALE/PROG</text>
<text x="125.8" y="111">EA/VPP</text>
<text x="130" y="108.5">P07</text>
<text x="137.1" y="112.2">30</text>
<text x="137.1" y="109.8">31</text>
<text x="46" y="114.7">1</text>
<text x="46" y="117.1">2</text>
<text x="46" y="119.6">3</text>
<text x="111.3" y="114.7">12</text>
<text x="111.3" y="117.1">13</text>
<text x="111.3" y="119.6">14</text>
<text x="117.2" y="115.9">P32</text>
<text x="117.2" y="118.4">P33</text>
<text x="128" y="115.9">PSEN</text>
<text x="130" y="118.4">P27</text>
<text x="137.1" y="119.6">27</text>
<text x="137.1" y="117.1">28</text>
<text x="137.1" y="114.7">29</text>
<text x="3.9" y="125.7">C</text>
<text x="46" y="122">4</text>
<text x="46" y="124.5">5</text>
<text x="111.3" y="122">15</text>
<text x="111.3" y="124.5">16</text>
<text x="117.2" y="120.8">P34</text>
<text x="117.2" y="123.3">P35</text>
<text x="117.2" y="125.7">P36</text>
<text x="130" y="125.7">P24</text>
<text x="130" y="123.3">P25</text>
<text x="130" y="120.8">P26</text>
<text x="137.1" y="124.5">25</text>
<text x="137.1" y="122">26</text>
<text x="282.2" y="125.7">C</text>
<text x="46" y="126.9">6</text>
<text x="46" y="129.4">7</text>
<text x="46" y="131.8">8</text>
<text x="111.3" y="126.9">17</text>
<text x="111.3" y="129.4">18</text>
<text x="111.3" y="131.8">19</text>
<text x="117.2" y="128.1">P37</text>
<text x="117.2" y="130.6">XTAL2</text>
<text x="130" y="130.6">P22</text>
<text x="130" y="128.1">P23</text>
<text x="137.1" y="131.8">22</text>
<text x="137.1" y="129.4">23</text>
<text x="137.1" y="126.9">24</text>
<text x="46" y="134.3">9</text>
<text x="111.3" y="134.3">20</text>
<text x="117.2" y="133.1">XTAL1</text>
<text x="117.2" y="135.5">GND</text>
<text x="130" y="135.5">P20</text>
<text x="130" y="133.1">P21</text>
<text x="137.1" y="134.3">21</text>
<text x="245.4" y="134.3">1</text>
<text x="250.2" y="135.5">A</text>
<text x="245.4" y="139.2">2</text>
<text x="250.2" y="140.4">B</text>
<text x="149.3" y="144.1">1</text>
<text x="149.3" y="146.5">2</text>
<text x="149.3" y="149">3</text>
<text x="154.1" y="145.3">A0</text>
<text x="154.1" y="147.8">A1</text>
<text x="163.3" y="145.3">VCC</text>
<text x="171.6" y="144.1">8</text>
<text x="115" y="154.9" transform="rotate(-90 115 154.9)">2</text>
<text x="149.3" y="153.9">7</text>
<text x="154.1" y="150.2">A2</text>
<text x="154.1" y="155.1">WP</text>
<text x="163.3" y="155.1">SCL</text>
<text x="171.6" y="153.9">6</text>
<text x="149.3" y="158.8">4</text>
<text x="154.1" y="160">GND</text>
<text x="163.4" y="157.6">SDA</text>
<text x="171.6" y="156.4">5</text>
<text x="115" y="162.4" transform="rotate(-90 115 162.4)">1</text>
<text x="3.8" y="172.3">D</text>
<text x="282.2" y="172.3">D</text>
<text x="37" y="191.9">1</text>
<text x="107.8" y="191.9">2</text>
<text x="178.6" y="191.9">3</text>
<text x="249.4" y="191.9">4</text>
</g>
<g font-size="2.2" fill="#000080">
<text x="108.1" y="21.5">K2</text>
<text x="130.2" y="21.5">K3</text>
<text x="152.4" y="21.5">K4</text>
<text x="174.6" y="21.5">K5</text>
<text x="33.9" y="32.5">J1</text>
<text x="61.3" y="31.3">SW1</text>
<text x="108.1" y="31.3">K6</text>
<text x="130.2" y="31.3">K7</text>
<text x="152.4" y="31.3">K8</text>
<text x="174.6" y="31.3">K9</text>
<text x="204.1" y="35">P?</text>
<text x="73.3" y="39.9">470uf</text>
<text x="73.3" y="37.5">C1</text>
<text x="108.1" y="41.1">K10</text>
<text x="130.2" y="41.1">K11</text>
<text x="152.4" y="41.1">K12</text>
<text x="174.6" y="41.1">K13</text>
<text x="108.1" y="50.9">K14</text>
<text x="130.2" y="50.9">K15</text>
<text x="152.4" y="50.9">K16</text>
<text x="174.6" y="50.9">K17</text>
<text x="58.5" y="65.6">C2</text>
<text x="49.7" y="66.6">K1</text>
<text x="56.4" y="70.5">10uF</text>
<text x="158.3" y="71.5">PR?</text>
<text x="204.1" y="71">LCD12864</text>
<text x="57.3" y="81.6">R2</text>
<text x="158.3" y="83.3">8位排阻</text>
<text x="194" y="83.1">VR?</text>
<text x="56.4" y="87.7">10K</text>
<text x="115.5" y="85.3">U1</text>
<text x="194" y="94.3">10K</text>
<text x="46.5" y="97.5">P1</text>
<text x="37.6" y="113.5">PR2</text>
<text x="73.3" y="114.4">D1</text>
<text x="73.3" y="121.8">D2</text>
<text x="73.3" y="129.2">D3</text>
<text x="73.3" y="136.5">D4</text>
<text x="37.6" y="138.4">8位102排阻</text>
<text x="73.3" y="143.8">D5</text>
<text x="115.5" y="139.2">STC89C52</text>
<text x="152.4" y="141.6">U2</text>
<text x="120.1" y="149.2">C3</text>
<text x="248.2" y="144.3">LS1</text>
<text x="73.3" y="151.2">D6</text>
<text x="221.4" y="153.9">R1</text>
<text x="228.8" y="153.9">1K</text>
<text x="244.3" y="153.7">Q1</text>
<text x="73.3" y="158.6">D7</text>
<text x="117.4" y="158.6">Y1</text>
<text x="117.4" y="161">12M</text>
<text x="120.1" y="156.1">30p</text>
<text x="120.1" y="161.5">C4</text>
<text x="244.3" y="156.1">8550</text>
<text x="73.3" y="165.9">D8</text>
<text x="152.4" y="163.7">AT24C02</text>
<text x="120.1" y="168.4">30p</text>
</g>
<g font-size="2.2" fill="#800000">
<text x="68.8" y="31.3">VCC</text>
<text x="54" y="54.6">VCC</text>
<text x="246.2" y="73">VCC</text>
<text x="251.1" y="73">VCC</text>
<text x="189.2" y="79.9">VCC</text>
<text x="140.3" y="85.3">VCC</text>
<text x="56.5" y="97.5">VCC</text>
<text x="44.2" y="112.2">VCC</text>
<text x="148" y="111">VCC</text>
<text x="241.2" y="126.9">VCC</text>
<text x="172.3" y="141.6">VCC</text>
</g>
</svg>
